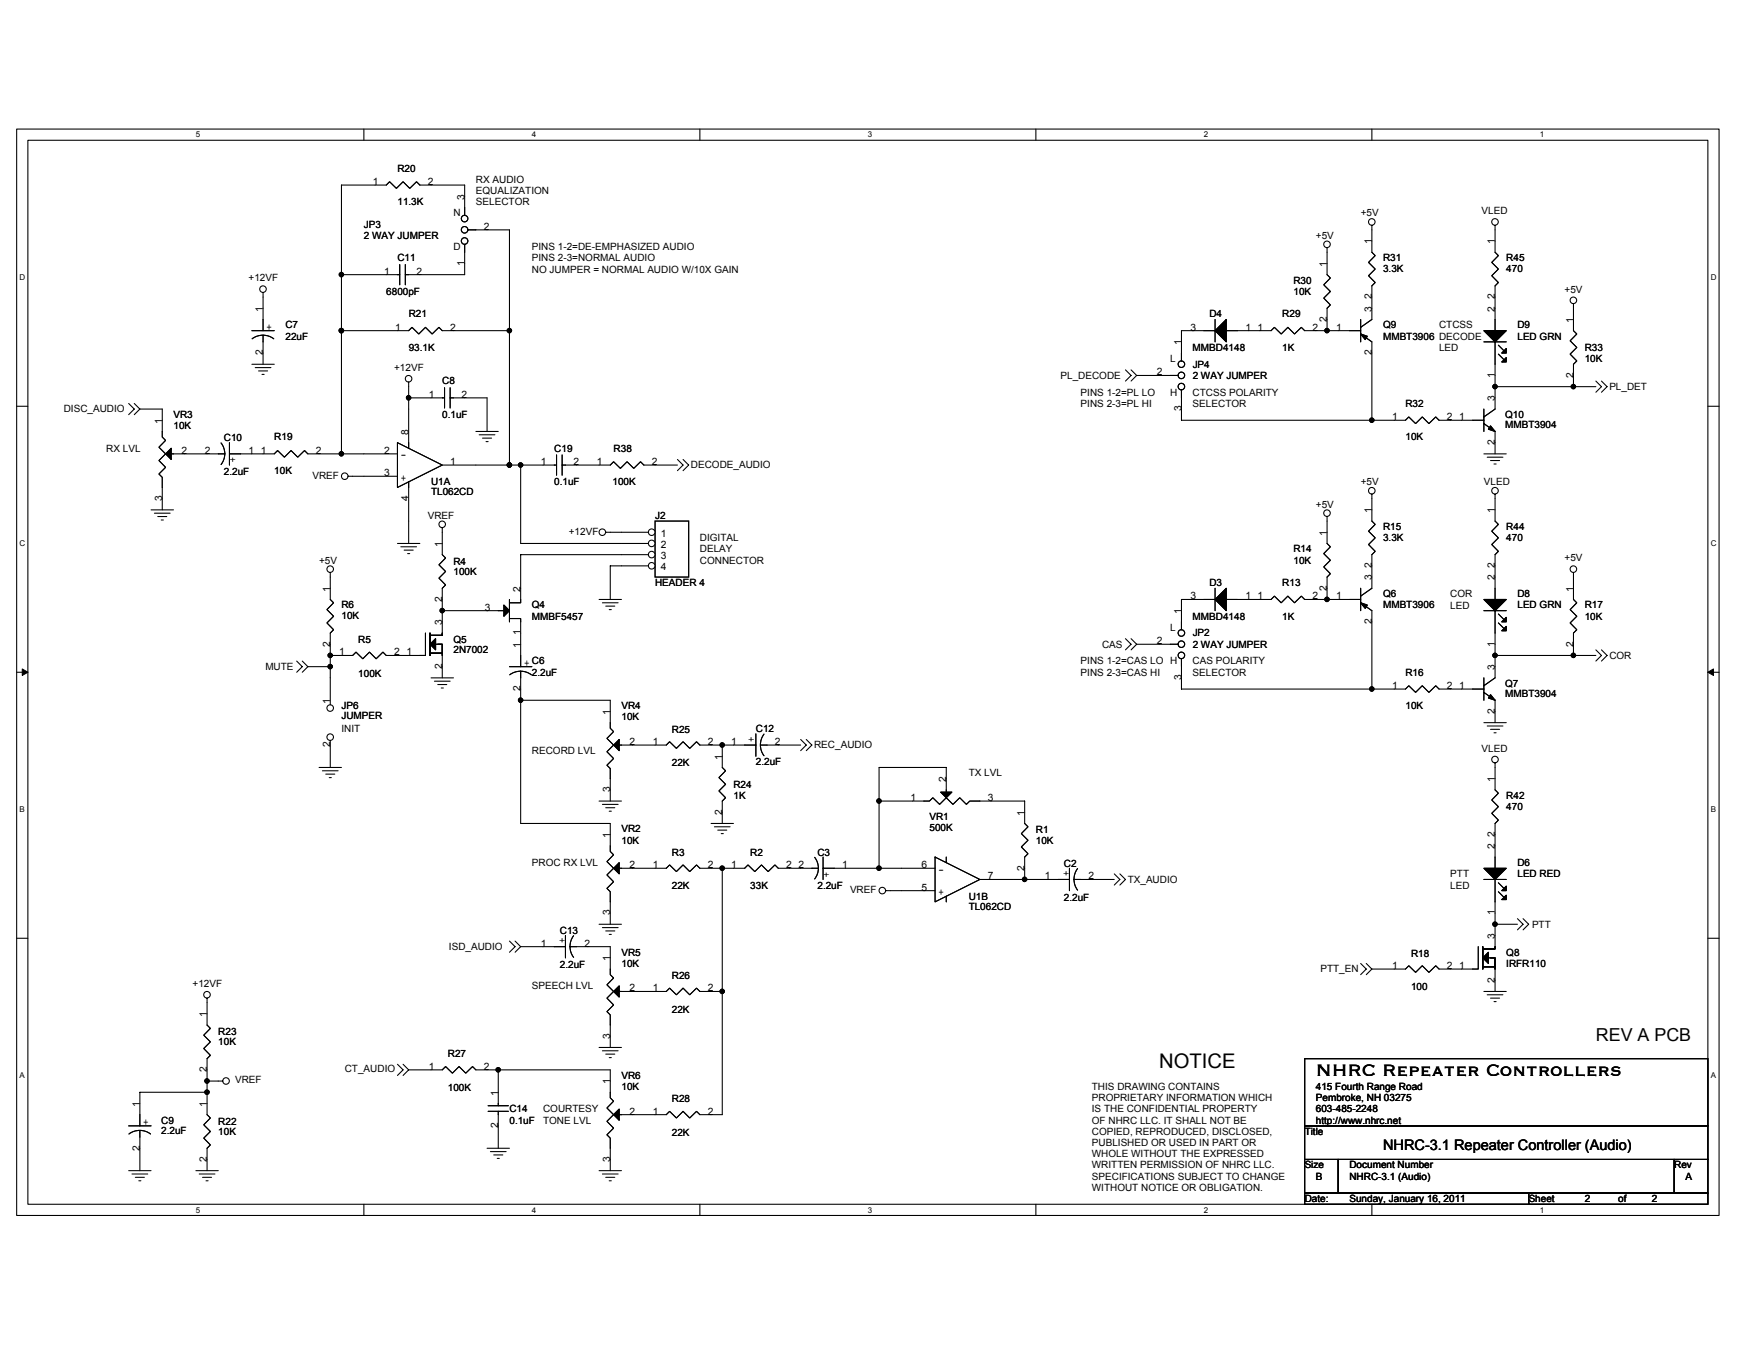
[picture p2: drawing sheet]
<svg xmlns="http://www.w3.org/2000/svg" width="279mm" height="216mm" viewBox="0 0 279 216" stroke-linecap="round" stroke-linejoin="round" font-family="sans-serif">
<path d="M2.6 20.5h270.3v172.5h-270.3zM4.4 22.3h266.7v168.9h-266.7z" fill="none" stroke="#000" stroke-width=".17"/>
<g fill="#fff">
<path d="M31.1 20.7h.7v1.4h-.7z"/>
<path d="M31.1 191.4h.7v1.4h-.7z"/>
</g>
<path d="M57.8 20.5v1.8M57.8 191.2v1.8" fill="none" stroke="#000" stroke-width=".17"/>
<g fill="#fff">
<path d="M84.4 20.7h.7v1.4h-.7z"/>
<path d="M84.4 191.4h.7v1.4h-.7z"/>
</g>
<path d="M111.1 20.5v1.8M111.1 191.2v1.8" fill="none" stroke="#000" stroke-width=".17"/>
<g fill="#fff">
<path d="M137.8 20.7h.7v1.4h-.7z"/>
<path d="M137.8 191.4h.7v1.4h-.7z"/>
</g>
<path d="M164.4 20.5v1.8M164.4 191.2v1.8" fill="none" stroke="#000" stroke-width=".17"/>
<g fill="#fff">
<path d="M191.1 20.7h.7v1.4h-.7z"/>
<path d="M191.1 191.4h.7v1.4h-.7z"/>
</g>
<path d="M217.8 20.5v1.8M217.8 191.2v1.8" fill="none" stroke="#000" stroke-width=".17"/>
<g fill="#fff">
<path d="M244.5 20.7h.7v1.4h-.7z"/>
<path d="M244.5 191.4h.7v1.4h-.7z"/>
<path d="M3.1 43.4h.9v1.4h-.9z"/>
<path d="M271.6 43.4h.9v1.4h-.9z"/>
<path d="M3.1 85.6h.9v1.4h-.9z"/>
<path d="M271.6 85.6h.9v1.4h-.9z"/>
</g>
<path d="M2.6 64.5h1.8M271.1 64.5h1.8" fill="none" stroke="#000" stroke-width=".17"/>
<g fill="#fff">
<path d="M3.1 127.8h.8v1.4h-.8z"/>
<path d="M271.6 127.8h.8v1.4h-.8z"/>
</g>
<path d="M2.6 106.7h1.8M271.1 106.7h1.8" fill="none" stroke="#000" stroke-width=".17"/>
<path d="M3.5 106.2l.9 .5-.9 .5zM271.1 106.7l.9-.5v1z" fill="#000" stroke="#000" stroke-width=".16"/>
<g fill="#fff">
<path d="M3.1 170.1h.8v1.4h-.8z"/>
<path d="M271.5 170.1h.9v1.4h-.9z"/>
</g>
<g fill="none" stroke="#000" stroke-width=".17">
<path d="M59.5 29.4h-5.3v42.7M68.4 29.4h5.4v1.8M77.3 36.5h3.6v37.3M210.7 39.3v2.5M217.8 35.8v2.5M237.3 35.8v2.5M40 57.8h3.5M40.5 58.4h2.5M41 58.9h1.5M41.6 59.4h.3M41.8 46.4v2.5M41.8 56v1.8"/>
<path d="M54.2 52.5h8.9M54.2 43.6h7.1M72 52.5h8.9M73.8 41.8v1.8h-7.1M178.7 58.7l.9 .9-.9 .9M179.6 58.7l.8 .9M180.4 59.6l-.8 .9M180.4 59.6h3.6M189.3 52.5h-1.7v1.8M198.2 52.5h1.8M208.9 52.5h3.5M210.7 50.7v1.8"/>
<path d="M217.8 47.2v1.7M217.8 56v10.7M237.3 59.6v1.8h12.5M237.3 47.2v1.7M249.8 48.2v4.3l.5 .5-1 1.1 1 1.1-1 1 1 1.1-.5 .5v3.6M20.4 64.1l.9 .8-.9 .9M21.3 64.1l.9 .8M22.2 64.9l-.9 .9M22.2 64.9h3.6v4.5l.5 .5-1.1 1.1 1.1 1.1-1.1 1 1.1 1.1-1.1 1 .6 .6v5.1M27.2 72.1h5.7M40 72.1h1.8M50.7 72.1h7.1"/>
<path d="M55.3 75.6h2.5M64.9 63.2h3.5M64.9 60.7v4.2M73.8 63.2h3.5v5.3M75.5 73.8h12.8M75.5 68.5h3.6M76.1 69h2.5M76.6 69.6h1.4M77.2 70.1h.3M82.7 73.8v12.5h16M88.3 72.2v3.2M89.2 73.8h5.9"/>
<path d="M89.2 72.2v3.2M104 73.8h3.5M107.5 72.9l.9 .9-.9 .9M108.4 72.9l.9 .9-.9 .9M187.6 64.9v1.8h33.7M217.8 78.4v2.5M230.2 66.7h5.4M235.6 67.2l1.7 1.3v3.6M235.6 72.1h3.5M235.6 64.9v3.6M236.1 72.6h2.5M236.6 73.1h1.5"/>
<path d="M237.2 73.7h.3M237.3 61.4v3.5l-1.7 1.3M237.3 78.4v2.5M249.8 61.4h3.5M253.3 60.5l.9 .9-.9 .9M254.2 60.5l.9 .9-.9 .9M24 80.9h3.5M24.5 81.5h2.5M25 82h1.5M25.6 82.5h.3M52.4 90.9v2.5M63.1 86.3h3.6"/>
<path d="M63.6 86.8h2.5M64.2 87.3h1.4M64.7 87.9h.3M64.9 82.7v3.6M70.2 96.9h7.1M70.2 83.8v2.5M70.2 95.2v3.5M95.1 95.2h3.6M95.6 95.7h2.5M96.2 84.5h2.5M96.2 96.2h1.4M96.7 96.8h.3"/>
<path d="M98.7 88.1h-16v5.3M98.7 89.8h-1.8v5.4M104 82.7h5.3v8.9h-5.3zM192.9 95.2h-5.3v1.7M192.9 93.4v3.5M194.7 95.2h5.3M208.9 95.2h7.1M210.7 82v2.5M210.7 93.4v1.8M216 95.7l1.8 1.2v12.5M216 93.4v3.5M217.8 89.8v3.6l-1.8 1.2"/>
<path d="M235.6 96.9h3.5M237.3 89.8v5.4M237.3 96.9v8.9M237.9 97.5l.9 .9M237.9 98.9l.9 .9M249.8 90.9v2.5M47.1 104.9l.9 .9-.9 .9M48 104.9l.9 .9M48.9 105.8l-.9 .9M48.9 105.8h3.5M52.4 104.1h1.8M52.4 102.3v5.3"/>
<path d="M63.1 104.1h1.8M68.4 107.6h3.6M69 108.1h2.5M69.5 108.7h1.4M70 109.2h.4M70.2 105.8v1.8M82.7 111.2h14.2v1.7M82.7 109.4v21.3h14.2v1.8M82.7 100.5v1.8M100.4 118.3h3.6M112.9 118.3h3.5M114.7 118.3v1.8"/>
<path d="M123.5 118.3h3.6M127.1 117.4l.9 .9-.9 .9M128 117.4l.9 .9-.9 .9M178.7 101.4l.9 .9-.9 .9M179.6 101.4l.8 .9M180.4 102.3l-.8 .9M180.4 102.3h3.6M187.6 107.6v1.8h33.7M230.2 109.4h1.8M235.6 114.7h3.5M236.1 115.3h2.5M236.6 115.8h1.5"/>
<path d="M237.2 116.3h.3M237.3 112.9v1.8M237.3 104.1h16M249.8 102.3v1.8M253.3 103.2l.9 .9-.9 .8M254.2 103.2l.9 .9-.9 .8M50.7 121.8h3.5M51.2 122.4h2.5M51.7 122.9h1.4M52.3 123.4h.3M95.1 127.2h3.6M95.6 127.7h2.5"/>
<path d="M96.2 128.2h1.4M96.7 128.8h.3M96.9 125.4v1.8M100.4 137.8h3.6M112.9 130.7h3.5M112.9 137.8h3.5M113.4 131.3h2.5M113.9 131.8h1.5M114.5 132.3h.3M114.7 137.8v39.2h-3.6l-.5-.6-1.1 1.1-1.1-1.1-1 1.1-1.1-1.1-.5 .6h-5.4M114.7 128.9v1.8M125.3 137.8h1.8"/>
<path d="M134.2 137.8h14.2M139.6 127.2h8l.5-.6 1.1 1.1 1-1.1 1.1 1.1 1.1-1.1 1 1.1 .5-.5h8.8v3.5l.5 .6-1.1 1 1.1 1.1-1.1 1.1 1.1 1-.5 .6v3.5M148.4 136.1l7.2 3.5-7.2 3.6zM150.2 125.8v-4h-10.6v16M150.2 136.1v.8M155.6 139.6h14.2M169.8 137.8v3.6M170.5 139.6h6.4M171.1 137.9a2.86 2.86 0 0 0 0 3.4M176.9 138.7l.9 .9-.9 .9M177.8 138.7l.9 .9-.9 .9M237.3 121.1v2.5"/>
<path d="M237.3 132.5v1.8M2.6 148.9h1.8M32.9 158.5v2.5M80.9 149.4l.9 .9-.9 .9M81.8 149.4l.9 .9M82.7 150.3l-.9 .9M82.7 150.3h3.5M93.3 150.3h3.6v1.8M95.1 146.7h3.6M95.6 147.3h2.5M96.2 147.8h1.4M96.7 148.3h.3"/>
<path d="M96.9 144.9v1.8M100.4 157.4h3.6M112.9 157.4h1.8M140.6 141.4h7.8M150.2 142.3v.9M216 153l.9 .8-.9 .9M216.9 153l.9 .8M217.8 153.8l-.9 .9M217.8 153.8h5.3l.5-.5 1.1 1.1 1.1-1.1 1 1.1 1.1-1.1 .6 .5h3.5M235.6 157.4h3.5M236.1 157.9h2.5M236.6 158.5h1.5"/>
<path d="M237.2 159h.3M237.3 144.9v3.6M237.3 155.6v1.8M237.3 146.7h3.6M240.9 145.8l.9 .9-.9 .9M241.8 145.8l.9 .9-.9 .9M271.1 148.9h1.8M32.9 169.8v7.2l.5 .5-1.1 1.1 1.1 1-1.1 1.1 1.1 1.1-.5 .5v3.5M32.9 171.6h2.5M32.9 173.4h-10.7v1.8M63.1 169l.9 .8-.9 .9M64 169l.9 .8"/>
<path d="M64.9 169.8l-.9 .9M64.9 169.8h3.5M77.3 169.8h19.6v1.8M79.1 169.8v3.6M79.1 178.7v3.6M95.1 166.3h3.6M95.6 166.8h2.5M96.2 167.3h1.4M96.7 167.9h.3M96.9 164.5v1.8M207.1 168.1h64v10.6h-64zM207.1 178.7h64v5.4h-64z"/>
<path d="M20.4 185.8h3.6M21 186.4h2.5M21.5 186.9h1.4M22 187.5h.4M22.2 182.3v3.5M31.1 185.8h3.5M31.6 186.4h2.5M32.2 186.9h1.4M32.7 187.5h.3M77.3 182.3h3.6M77.9 182.8h2.4M78.4 183.3h1.4"/>
<path d="M78.9 183.9h.4M95.1 185.8h3.6M95.6 186.4h2.5M96.2 186.9h1.4M96.7 187.5h.3M96.9 184.1v1.7M207.1 184.1h5.3v5.3h-5.3zM207.1 189.4h35.6v1.8h-35.6zM212.4 184.1h53.4v5.3h-53.4zM242.7 189.4h28.4v1.8h-28.4zM265.8 184.1h5.3v5.3h-5.3z"/>
<circle cx="210.7" cy="38.8" r=".52"/>
<circle cx="217.8" cy="35.2" r=".52"/>
<circle cx="237.3" cy="35.2" r=".52"/>
<circle cx="41.7" cy="45.9" r=".52"/>
<circle cx="249.8" cy="47.7" r=".52"/>
<circle cx="54.7" cy="75.6" r=".52"/>
<circle cx="64.9" cy="60.1" r=".52"/>
<circle cx="217.8" cy="77.9" r=".52"/>
<circle cx="237.3" cy="77.9" r=".52"/>
<circle cx="52.4" cy="90.3" r=".52"/>
<circle cx="70.2" cy="83.2" r=".52"/>
<circle cx="95.6" cy="84.5" r=".52"/>
<circle cx="210.7" cy="81.5" r=".52"/>
<circle cx="249.8" cy="90.3" r=".52"/>
<circle cx="237.3" cy="120.6" r=".52"/>
<circle cx="32.9" cy="157.9" r=".52"/>
<circle cx="140.1" cy="141.4" r=".52"/>
<circle cx="35.9" cy="171.6" r=".52"/>
</g>
<g fill="#000" stroke="#000" stroke-width=".17">
<path d="M27.2 71.2v1.7l-.9-.8z" fill-rule="evenodd"/>
<path d="M27.2 71.2v1.7l-.9-.8z" fill-rule="evenodd"/>
<path d="M236.6 67.6l.7 .9-1-.4z" fill-rule="evenodd"/>
<path d="M236.6 67.6l.7 .9-1-.4z" fill-rule="evenodd"/>
<path d="M194.7 93.4v3.5l-1.8-1.7z" fill-rule="evenodd"/>
<path d="M194.7 93.4v3.5l-1.8-1.7z" fill-rule="evenodd"/>
<path d="M216 95.7l1.1 .4-.4 .5z" fill-rule="evenodd"/>
<path d="M216 95.7l1.1 .4-.4 .5z" fill-rule="evenodd"/>
<path d="M235.6 95.2h3.5l-1.8 1.7z" fill-rule="evenodd"/>
<path d="M239.1 98v.7h-.7z" fill-rule="evenodd"/>
<path d="M235.6 95.2h3.5l-1.8 1.7z" fill-rule="evenodd"/>
<path d="M239.1 98v.7h-.7z" fill-rule="evenodd"/>
<path d="M238.4 100.1l.7-.7v.7z" fill-rule="evenodd"/>
<path d="M238.4 100.1l.7-.7v.7z" fill-rule="evenodd"/>
<path d="M149.3 125.8h1.8l-.9 .8z" fill-rule="evenodd"/>
<path d="M149.3 125.8h1.8l-.9 .8z" fill-rule="evenodd"/>
<circle cx="54.2" cy="52.5" r=".35"/>
<circle cx="54.2" cy="43.6" r=".35"/>
<circle cx="80.9" cy="52.5" r=".35"/>
<circle cx="210.7" cy="52.5" r=".35"/>
<circle cx="54.2" cy="72" r=".35"/>
<circle cx="64.9" cy="63.1" r=".35"/>
<circle cx="80.9" cy="73.8" r=".35"/>
<circle cx="82.6" cy="73.8" r=".35"/>
<circle cx="217.8" cy="66.7" r=".35"/>
<circle cx="237.3" cy="61.4" r=".35"/>
<circle cx="249.8" cy="61.4" r=".35"/>
<circle cx="70.2" cy="96.9" r=".35"/>
<circle cx="210.7" cy="95.2" r=".35"/>
<circle cx="52.4" cy="104" r=".35"/>
<circle cx="52.4" cy="105.8" r=".35"/>
<circle cx="82.6" cy="111.2" r=".35"/>
<circle cx="114.6" cy="118.3" r=".35"/>
<circle cx="217.8" cy="109.4" r=".35"/>
<circle cx="237.3" cy="104" r=".35"/>
<circle cx="249.8" cy="104" r=".35"/>
<circle cx="114.6" cy="137.8" r=".35"/>
<circle cx="139.5" cy="127.2" r=".35"/>
<circle cx="139.5" cy="137.8" r=".35"/>
<circle cx="162.7" cy="139.6" r=".35"/>
<circle cx="114.6" cy="157.4" r=".35"/>
<circle cx="237.3" cy="146.7" r=".35"/>
<circle cx="32.9" cy="171.6" r=".35"/>
<circle cx="32.9" cy="173.4" r=".35"/>
<circle cx="79.1" cy="169.8" r=".35"/>
</g>
<circle cx="103.4" cy="84.5" r=".52" fill="#fff" stroke="#000" stroke-width=".17"/>
<path d="M98.7 84.5h4.2" fill="none" stroke="#000" stroke-width=".17"/>
<circle cx="103.4" cy="86.3" r=".52" fill="#fff" stroke="#000" stroke-width=".17"/>
<path d="M98.7 86.3h4.2" fill="none" stroke="#000" stroke-width=".17"/>
<circle cx="103.4" cy="88" r=".52" fill="#fff" stroke="#000" stroke-width=".17"/>
<path d="M98.7 88.1h4.2" fill="none" stroke="#000" stroke-width=".17"/>
<circle cx="103.4" cy="89.8" r=".52" fill="#fff" stroke="#000" stroke-width=".17"/>
<g fill="none" stroke="#000" stroke-width=".17">
<path d="M59.5 29.4h1.8l.5-.5 1.1 1 1.1-1 1 1 1.1-1 .6 .5h1.7M73.8 31.2v3M73.8 38.8v3M74.3 36.5h3M217.8 38.3v1.7l.5 .6-1 1.1 1 1-1 1.1 1 1.1-.5 .5v1.8M237.3 38.3v1.7l.6 .6-1.1 1.1 1.1 1-1.1 1.1 1.1 1.1-.6 .5v1.8M40 52.5h3.5M40 53.8a2.86 2.86 0 0 1 3.5 0M41.8 48.9v3.6M41.8 53.2v2.8M63.1 52.5h1.8l.5-.5 1.1 1 1-1 1.1 1 1.1-1 .5 .5h1.8M184 59.6h3"/>
<path d="M187.6 54.3v3M189.3 52.5h3.6M192.9 50.7v3.6M194.7 52.5h3.5M200 52.5h1.8l.5-.5 1.1 1 1-1 1.1 1 1.1-1 .5 .5h1.8M210.7 41.8v1.8l.5 .5-1.1 1.1 1.1 1.1-1.1 1 1.1 1.1-.5 .5v1.8M212.4 52.5h3.6M216 53l1.8 1.3v1.7M216 50.7v3.6M217.8 48.9v1.8l-1.8 1.3M32.9 72.1h2.8M35.1 70.3a2.78 2.78 0 0 1 0 3.4"/>
<path d="M36.4 72.1h3.6M36.4 70.3v3.5M41.8 72.1h1.7l.6-.6 1 1.1 1.1-1.1 1.1 1.1 1-1.1 .6 .6h1.8M68.4 63.2h2.2M70.6 61.6v3.2M71.5 63.2h2.3M71.5 61.6v3.2M95.1 73.8h1.8l.5-.5 1.1 1.1 1-1.1 1.1 1.1 1.1-1.1 .5 .5h1.8M187.6 61.9v3M221.3 66.7h1.8l.5-.5 1.1 1 1.1-1 1 1 1.1-1 .6 .5h1.7M70.2 98.7v1.8M77.3 96.9h2.7"/>
<path d="M80.9 98.2h1.8v2.3M80.9 95.2v3.5M82.7 93.4v2.3h-1.8M98.7 89.8h4.2M200 95.2h1.8l.5-.6 1.1 1.1 1-1.1 1.1 1.1 1.1-1.1 .5 .6h1.8M210.7 84.5v1.8l.5 .5-1.1 1.1 1.1 1-1.1 1.1 1.1 1.1-.5 .5v1.8M217.8 80.9v1.8l.5 .5-1 1.1 1 1.1-1 1 1 1.1-.5 .6v1.7M237.3 80.9v1.8l.6 .5-1.1 1.1 1.1 1.1-1.1 1 1.1 1.1-.6 .6v1.7M249.8 93.4v1.8l.5 .5-1 1.1 1 1-1 1.1 1 1.1-.5 .5v1.8M67.5 100.5v3.6h-2.6M68.3 100.5v3.6M68.3 103.7h1.9"/>
<path d="M69.2 102.3h1v1.8M69.5 102.3h.7v1.8M70.2 100.5v.4h-1.8M70.2 100.5v.4h-1.9M70.2 104.1v1.7M80.9 105.8h3.5M80.9 107.1a2.86 2.86 0 0 1 3.4 0M82.7 102.3v3.5M82.7 106.6v2.8M96.9 112.9v2.7l.5 .5-1 1.1 1 1.1-1 1 1 1.1-1 1.1 .5 .5v3.4M98.3 118.3h2.1M104 118.3h1.8l.5-.5 1.1 1 1-1 1.1 1 1.1-1 .5 .5h1.8"/>
<path d="M116.4 118.3h3.6M120 116.5v3.6M120.7 118.3h2.8M121.3 116.5a2.86 2.86 0 0 0 0 3.5M221.3 109.4h1.8l.5-.5 1.1 1 1.1-1 1 1 1.1-1 .6 .5h1.7M232 109.4h3.6M235.6 109.9l1.7 1.3v1.7M235.6 107.6v3.6M237.3 105.8v1.8l-1.7 1.3M96.9 132.5v2.7l.5 .5-1 1.1 1 1-1 1.1 1 1.1-1 1 .5 .6v3.3M98.3 137.8h2.1M104 137.8h1.8l.5-.5 1.1 1.1 1-1.1 1.1 1.1 1.1-1.1 .5 .5h1.8"/>
<path d="M114.7 120.1v1.7l.5 .6-1.1 1 1.1 1.1-1.1 1.1 1.1 1-.5 .6v1.7M86.2 150.3h3.6M89.8 148.5v3.6M90.5 150.3h2.8M91.1 148.5a2.86 2.86 0 0 0 0 3.5M96.9 152.1v2.6l.5 .6-1 1 1 1.1-1 1.1 1 1-1 1.1 .5 .5v3.4M98.3 157.4h2.1M104 157.4h1.8l.5-.5 1.1 1 1-1 1.1 1 1.1-1 .5 .5h1.8M234.7 150.3v3.5h-2.7M235.4 150.3v3.5M235.4 153.5h1.9M236.3 152.1h1v1.7"/>
<path d="M236.6 152.1h.7v1.7M237.3 150.3v.3h-1.7M237.3 150.3v.3h-1.9M237.3 148.5v1.8M237.3 153.8v1.8M20.4 178.7h3.6M22.2 175.2v3.5M22.2 179.5v2.8M68.4 169.8h1.8l.5-.5 1.1 1.1 1.1-1.1 1 1.1 1.1-1.1 .5 .5h1.8M77.5 176.4h3.2M77.5 175.5h3.2M79.1 173.4v2.1"/>
<path d="M79.1 176.4v2.3M96.9 171.6v2.7l.5 .5-1 1.1 1 1.1-1 1 1 1.1-1 1 .5 .6v3.4M98.3 177h2.1M20.5 180a2.86 2.86 0 0 1 3.4 0"/>
<circle cx="73.8" cy="38.3" r=".52"/>
<circle cx="73.8" cy="36.5" r=".52"/>
<circle cx="73.8" cy="34.7" r=".52"/>
<circle cx="187.5" cy="57.8" r=".52"/>
<circle cx="187.5" cy="59.6" r=".52"/>
<circle cx="187.5" cy="61.4" r=".52"/>
</g>
<g fill="#000" stroke="#000" stroke-width=".17">
<path d="M194.7 50.7v3.6l-1.8-1.8z" fill-rule="evenodd"/>
<path d="M194.7 50.7v3.6l-1.8-1.8z" fill-rule="evenodd"/>
<path d="M216 53l1.1 .4-.4 .5z" fill-rule="evenodd"/>
<path d="M216 53l1.1 .4-.4 .5z" fill-rule="evenodd"/>
<path d="M80 96.1l.9 .8-.9 .9z" fill-rule="evenodd"/>
<path d="M80 96.1l.9 .8-.9 .9z" fill-rule="evenodd"/>
<path d="M69.2 101.4v1.8l-.9-.9z" fill-rule="evenodd"/>
<path d="M69.2 101.4v1.8l-.9-.9z" fill-rule="evenodd"/>
<path d="M97.4 118.3l.9-.9v1.8z" fill-rule="evenodd"/>
<path d="M97.4 118.3l.9-.9v1.8z" fill-rule="evenodd"/>
<path d="M236.6 110.3l.7 .9-1-.4z" fill-rule="evenodd"/>
<path d="M236.6 110.3l.7 .9-1-.4z" fill-rule="evenodd"/>
<path d="M97.4 137.8l.9-.9v1.8z" fill-rule="evenodd"/>
<path d="M97.4 137.8l.9-.9v1.8z" fill-rule="evenodd"/>
<path d="M97.4 157.4l.9-.9v1.8z" fill-rule="evenodd"/>
<path d="M97.4 157.4l.9-.9v1.8z" fill-rule="evenodd"/>
<path d="M235.4 152.1l.9-.9v1.8z" fill-rule="evenodd"/>
<path d="M235.4 152.1l.9-.9v1.8z" fill-rule="evenodd"/>
<path d="M98.3 176.1v1.7l-.9-.8z" fill-rule="evenodd"/>
<path d="M98.3 176.1v1.7l-.9-.8z" fill-rule="evenodd"/>
</g>
<circle cx="52.4" cy="112.4" r=".52" fill="#fff" stroke="#000" stroke-width=".17"/>
<path d="M52.4 107.6v4.3" fill="none" stroke="#000" stroke-width=".17"/>
<circle cx="52.4" cy="117" r=".52" fill="#fff" stroke="#000" stroke-width=".17"/>
<g fill="none" stroke="#000" stroke-width=".17">
<path d="M61.3 43.6h2.2M63.5 42v3.2M64.3 43.6h2.4M64.3 42v3.2M235.6 54.3h3.5M237.3 48.9v3.6M237.3 54.3v5.3M237.9 54.8l.9 .9M237.9 56.2l.9 .9M57.8 75.6h5.3M57.8 72.1h5.3M63.1 70.3l7.1 3.5-7.1 3.6z"/>
<path d="M64.9 64.9v6.3M64.9 76.5v6.2M70.2 73.8h5.3M52.4 93.4v1.8l.6 .5-1.1 1.1 1.1 1-1.1 1.1 1.1 1.1-.6 .5v1.8M70.2 86.3v1.8l.5 .5-1 1.1 1 1-1 1.1 1 1.1-.5 .5v1.8M187.6 96.9v3.1M52.4 117.6v4.2M54.2 104.1h1.8l.5-.6 1.1 1.1 1.1-1.1 1 1.1 1.1-1.1 .5 .6h1.8M184 102.3h3M187.6 104.6v3M116.4 137.8h1.8l.5-.5 1.1 1.1 1.1-1.1 1 1.1 1.1-1.1 .5 .5h1.8M127.1 137.8h2.8"/>
<path d="M129.3 136.1a2.78 2.78 0 0 1 0 3.4M130.7 137.8h3.5M130.7 136.1v3.5M235.6 139.6h3.5M237.3 123.6v1.8l.6 .5-1.1 1.1 1.1 1.1-1.1 1 1.1 1.1-.6 .5v1.8M237.3 134.3v3.5M237.3 139.6v5.3M237.9 140.1l.9 .9M237.9 141.6l.9 .9M32.9 161v1.7l.5 .6-1.1 1 1.1 1.1-1.1 1.1 1.1 1-.5 .6v1.7"/>
<circle cx="187.5" cy="100.5" r=".52"/>
<circle cx="187.5" cy="104" r=".52"/>
<circle cx="187.5" cy="102.3" r=".52"/>
</g>
<g fill="#000" stroke="#000" stroke-width=".17">
<path d="M235.6 52.5h3.5l-1.8 1.8z" fill-rule="evenodd"/>
<path d="M239.1 55.3v.7h-.7z" fill-rule="evenodd"/>
<path d="M238.4 57.5l.7-.7v.7z" fill-rule="evenodd"/>
<path d="M235.6 52.5h3.5l-1.8 1.8z" fill-rule="evenodd"/>
<path d="M239.1 55.3v.7h-.7z" fill-rule="evenodd"/>
<path d="M238.4 57.5l.7-.7v.7z" fill-rule="evenodd"/>
<path d="M235.6 137.8h3.5l-1.8 1.8z" fill-rule="evenodd"/>
<path d="M235.6 137.8h3.5l-1.8 1.8z" fill-rule="evenodd"/>
<path d="M239.1 140.7v.7h-.7z" fill-rule="evenodd"/>
<path d="M238.4 142.8l.7-.7v.7z" fill-rule="evenodd"/>
<path d="M239.1 140.7v.7h-.7z" fill-rule="evenodd"/>
<path d="M238.4 142.8l.7-.7v.7z" fill-rule="evenodd"/>
<circle cx="54.2" cy="52.5" r=".35"/>
<circle cx="54.2" cy="43.6" r=".35"/>
<circle cx="80.9" cy="52.5" r=".35"/>
<circle cx="210.7" cy="52.5" r=".35"/>
<circle cx="54.2" cy="72" r=".35"/>
<circle cx="64.9" cy="63.1" r=".35"/>
<circle cx="80.9" cy="73.8" r=".35"/>
<circle cx="82.6" cy="73.8" r=".35"/>
<circle cx="217.8" cy="66.7" r=".35"/>
<circle cx="237.3" cy="61.4" r=".35"/>
<circle cx="249.8" cy="61.4" r=".35"/>
<circle cx="70.2" cy="96.9" r=".35"/>
<circle cx="210.7" cy="95.2" r=".35"/>
<circle cx="52.4" cy="104" r=".35"/>
<circle cx="52.4" cy="105.8" r=".35"/>
<circle cx="82.6" cy="111.2" r=".35"/>
<circle cx="114.6" cy="118.3" r=".35"/>
<circle cx="217.8" cy="109.4" r=".35"/>
<circle cx="237.3" cy="104" r=".35"/>
<circle cx="249.8" cy="104" r=".35"/>
<circle cx="114.6" cy="137.8" r=".35"/>
<circle cx="139.5" cy="127.2" r=".35"/>
<circle cx="139.5" cy="137.8" r=".35"/>
<circle cx="162.7" cy="139.6" r=".35"/>
<circle cx="114.6" cy="157.4" r=".35"/>
<circle cx="237.3" cy="146.7" r=".35"/>
<circle cx="32.9" cy="171.6" r=".35"/>
<circle cx="32.9" cy="173.4" r=".35"/>
<circle cx="79.1" cy="169.8" r=".35"/>
</g>
<text font-size="3.4" x="208.9" y="170.8">NHRC Repeater Controllers</text>
<text font-size="3.2" x="184" y="169.5">NOTICE</text>
<text font-size="2.8" x="253.3" y="165.3">REV A PCB</text>
<text font-size="2.3" x="219.6" y="182.6">NHRC-3.1 Repeater Controller (Audio)</text>
<g font-size="1.6">
<text x="59.2" y="29.4">1</text>
<text x="63.1" y="27.2">R20</text>
<text x="67.9" y="29.4">2</text>
<text x="75.5" y="29">RX AUDIO</text>
<text x="63.1" y="32.6">11.3K</text>
<text x="72" y="34.4">N</text>
<text x="73.7" y="31.7" transform="rotate(-90 73.7 31.7)">3</text>
<text x="75.5" y="30.8">EQUALIZATION</text>
<text x="75.5" y="32.6">SELECTOR</text>
<text x="216" y="34.4">+5V</text>
<text x="235.2" y="34">VLED</text>
<text x="57.8" y="36.1">JP3</text>
<text x="57.8" y="37.9">2 WAY JUMPER</text>
<text x="63.1" y="41.5">C11</text>
<text x="72" y="39.7">D</text>
<text x="76.8" y="36.5">2</text>
<text x="84.4" y="39.7">PINS 1-2=DE-EMPHASIZED AUDIO</text>
<text x="84.4" y="41.5">PINS 2-3=NORMAL AUDIO</text>
<text x="208.9" y="37.9">+5V</text>
<text x="217.8" y="38.8" transform="rotate(-90 217.8 38.8)">1</text>
<text x="219.6" y="41.5">R31</text>
<text x="237.3" y="38.8" transform="rotate(-90 237.3 38.8)">1</text>
<text x="239.1" y="41.5">R45</text>
<text x="39.5" y="44.7">+12VF</text>
<text x="61" y="43.6">1</text>
<text x="61.3" y="46.8">6800pF</text>
<text x="66.1" y="43.6">2</text>
<text x="73.7" y="42.2" transform="rotate(-90 73.7 42.2)">1</text>
<text x="84.4" y="43.3">NO JUMPER = NORMAL AUDIO W/10X GAIN</text>
<text x="205.3" y="45">R30</text>
<text x="205.3" y="46.8">10K</text>
<text x="210.7" y="42.4" transform="rotate(-90 210.7 42.4)">1</text>
<text x="217.8" y="47.5" transform="rotate(-90 217.8 47.5)">2</text>
<text x="219.6" y="43.2">3.3K</text>
<text x="237.3" y="47.5" transform="rotate(-90 237.3 47.5)">2</text>
<text x="239.1" y="43.2">470</text>
<text x="248.4" y="46.4">+5V</text>
<text x="41.7" y="49.5" transform="rotate(-90 41.7 49.5)">1</text>
<text x="42.3" y="52.3">+</text>
<text x="45.3" y="52.1">C7</text>
<text x="45.3" y="53.9">22uF</text>
<text x="62.7" y="52.5">1</text>
<text x="64.9" y="50.4">R21</text>
<text x="71.5" y="52.5">2</text>
<text x="189" y="52.5">3</text>
<text x="192" y="50.4">D4</text>
<text x="197.7" y="52.5">1</text>
<text x="199.6" y="52.5">1</text>
<text x="203.6" y="50.4">R29</text>
<text x="208.4" y="52.5">2</text>
<text x="210.7" y="51.1" transform="rotate(-90 210.7 51.1)">2</text>
<text x="212.1" y="52.5">1</text>
<text x="217.8" y="49.5" transform="rotate(-90 217.8 49.5)">3</text>
<text x="219.6" y="52.1">Q9</text>
<text x="219.6" y="53.9">MMBT3906 DECODE</text>
<text x="228.5" y="52.1">CTCSS</text>
<text x="237.3" y="49.5" transform="rotate(-90 237.3 49.5)">2</text>
<text x="240.9" y="52.1">D9</text>
<text x="240.9" y="53.9">LED GRN</text>
<text x="249.8" y="51.2" transform="rotate(-90 249.8 51.2)">1</text>
<text x="41.7" y="56.4" transform="rotate(-90 41.7 56.4)">2</text>
<text x="62.6" y="58.9">+12VF</text>
<text x="64.9" y="55.7">93.1K</text>
<text x="183.6" y="59.6">2</text>
<text x="185.8" y="57.5">L</text>
<text x="187.5" y="54.8" transform="rotate(-90 187.5 54.8)">1</text>
<text x="189.3" y="55.7">MMBD4148</text>
<text x="189.3" y="58.4">JP4</text>
<text x="203.6" y="55.7">1K</text>
<text x="217.8" y="56.4" transform="rotate(-90 217.8 56.4)">2</text>
<text x="228.5" y="55.7">LED</text>
<text x="237.3" y="60" transform="rotate(-90 237.3 60)">1</text>
<text x="249.8" y="60" transform="rotate(-90 249.8 60)">2</text>
<text x="251.6" y="55.7">R33</text>
<text x="251.6" y="57.5">10K</text>
<text x="10.1" y="65.5">DISC_AUDIO</text>
<text x="68.1" y="63.1">1</text>
<text x="70.2" y="61">C8</text>
<text x="73.2" y="63.1">2</text>
<text x="168.4" y="60.1">PL_DECODE</text>
<text x="171.6" y="62.8">PINS 1-2=PL LO</text>
<text x="171.6" y="64.6">PINS 2-3=PL HI</text>
<text x="185.8" y="62.8">H</text>
<text x="187.5" y="65.3" transform="rotate(-90 187.5 65.3)">3</text>
<text x="189.3" y="62.8">CTCSS POLARITY</text>
<text x="189.3" y="64.6">SELECTOR</text>
<text x="189.3" y="60.1">2 WAY JUMPER</text>
<text x="223.1" y="64.6">R32</text>
<text x="237.3" y="63.7" transform="rotate(-90 237.3 63.7)">3</text>
<text x="255.5" y="61.9">PL_DET</text>
<text x="16.9" y="71.7">RX LVL</text>
<text x="25.7" y="67.2" transform="rotate(-90 25.7 67.2)">1</text>
<text x="27.5" y="66.4">VR3</text>
<text x="27.5" y="68.1">10K</text>
<text x="35.5" y="70.1">C10</text>
<text x="43.5" y="69.9">R19</text>
<text x="64.9" y="69" transform="rotate(-90 64.9 69)">8</text>
<text x="70.2" y="66.4">0.1uF</text>
<text x="88" y="71.7">C19</text>
<text x="97.4" y="71.7">R38</text>
<text x="221" y="66.7">1</text>
<text x="223.1" y="69.9">10K</text>
<text x="229.7" y="66.7">2</text>
<text x="231.6" y="66.7">1</text>
<text x="237.3" y="70.7" transform="rotate(-90 237.3 70.7)">2</text>
<text x="239" y="66.4">Q10</text>
<text x="239" y="68">MMBT3904</text>
<text x="28.8" y="72">2</text>
<text x="32.5" y="72">2</text>
<text x="35.5" y="75.4">2.2uF</text>
<text x="36.5" y="72.6" transform="rotate(90 36.5 72.6)">+</text>
<text x="39.5" y="72">1</text>
<text x="41.4" y="72">1</text>
<text x="43.5" y="75.2">10K</text>
<text x="49.6" y="76">VREF</text>
<text x="50.1" y="72">2</text>
<text x="61" y="75.6">3</text>
<text x="61" y="72">2</text>
<text x="63.6" y="72.8">-</text>
<text x="63.6" y="76.3">+</text>
<text x="68.4" y="77">U1A</text>
<text x="71.5" y="73.8">1</text>
<text x="85.9" y="73.8">1</text>
<text x="88" y="77">0.1uF</text>
<text x="91" y="73.8">2</text>
<text x="94.7" y="73.8">1</text>
<text x="97.2" y="77">100K</text>
<text x="103.5" y="73.8">2</text>
<text x="109.7" y="74.4">DECODE_AUDIO</text>
<text x="216" y="77">+5V</text>
<text x="235.6" y="77">VLED</text>
<text x="25.7" y="79.5" transform="rotate(-90 25.7 79.5)">3</text>
<text x="64.9" y="79.5" transform="rotate(-90 64.9 79.5)">4</text>
<text x="67.9" y="82.4">VREF</text>
<text x="68.4" y="78.6">TL062CD</text>
<text x="104" y="82.4">J2</text>
<text x="208.9" y="80.6">+5V</text>
<text x="217.8" y="81.5" transform="rotate(-90 217.8 81.5)">1</text>
<text x="237.3" y="81.5" transform="rotate(-90 237.3 81.5)">1</text>
<text x="50.7" y="89.5">+5V</text>
<text x="70.2" y="86.8" transform="rotate(-90 70.2 86.8)">1</text>
<text x="72" y="89.6">R4</text>
<text x="90.3" y="84.9">+12VF</text>
<text x="104.9" y="85.2">1</text>
<text x="104.9" y="87">2</text>
<text x="104.9" y="88.8">3</text>
<text x="111.1" y="85.9">DIGITAL</text>
<text x="111.1" y="87.7">DELAY</text>
<text x="111.1" y="89.5">CONNECTOR</text>
<text x="205.3" y="87.7">R14</text>
<text x="205.3" y="89.5">10K</text>
<text x="210.7" y="85" transform="rotate(-90 210.7 85)">1</text>
<text x="219.6" y="84.1">R15</text>
<text x="219.6" y="85.9">3.3K</text>
<text x="239.1" y="84.1">R44</text>
<text x="239.1" y="85.9">470</text>
<text x="248.4" y="89.1">+5V</text>
<text x="52.4" y="93.9" transform="rotate(-90 52.4 93.9)">1</text>
<text x="70.2" y="95.5" transform="rotate(-90 70.2 95.5)">2</text>
<text x="72" y="91.2">100K</text>
<text x="82.6" y="93.9" transform="rotate(-90 82.6 93.9)">2</text>
<text x="104" y="93">HEADER 4</text>
<text x="104.9" y="90.6">4</text>
<text x="189" y="95.1">3</text>
<text x="192" y="93">D3</text>
<text x="197.7" y="95.1">1</text>
<text x="199.6" y="95.1">1</text>
<text x="203.6" y="93">R13</text>
<text x="208.4" y="95.1">2</text>
<text x="210.7" y="93.8" transform="rotate(-90 210.7 93.8)">2</text>
<text x="212.1" y="95.1">1</text>
<text x="217.8" y="92.1" transform="rotate(-90 217.8 92.1)">3</text>
<text x="217.8" y="90.2" transform="rotate(-90 217.8 90.2)">2</text>
<text x="219.6" y="94.8">Q6</text>
<text x="230.2" y="94.8">COR</text>
<text x="237.3" y="92.1" transform="rotate(-90 237.3 92.1)">2</text>
<text x="237.3" y="90.2" transform="rotate(-90 237.3 90.2)">2</text>
<text x="240.9" y="94.8">D8</text>
<text x="249.8" y="93.9" transform="rotate(-90 249.8 93.9)">1</text>
<text x="54.2" y="96.6">R6</text>
<text x="54.2" y="98.2">10K</text>
<text x="70.2" y="99.3" transform="rotate(-90 70.2 99.3)">3</text>
<text x="77" y="96.9">3</text>
<text x="82.6" y="100.9" transform="rotate(-90 82.6 100.9)">1</text>
<text x="84.4" y="96.6">Q4</text>
<text x="84.4" y="98.4">MMBF5457</text>
<text x="185.8" y="100.1">L</text>
<text x="187.5" y="97.5" transform="rotate(-90 187.5 97.5)">1</text>
<text x="189.3" y="98.4">MMBD4148</text>
<text x="189.3" y="101">JP2</text>
<text x="203.6" y="98.4">1K</text>
<text x="217.8" y="99.1" transform="rotate(-90 217.8 99.1)">2</text>
<text x="219.6" y="96.6">MMBT3906</text>
<text x="230.2" y="96.6">LED</text>
<text x="240.9" y="96.6">LED GRN</text>
<text x="251.6" y="96.6">R17</text>
<text x="251.6" y="98.4">10K</text>
<text x="42.1" y="106.4">MUTE</text>
<text x="52.4" y="102.7" transform="rotate(-90 52.4 102.7)">2</text>
<text x="53.8" y="104">1</text>
<text x="56.9" y="102.1">R5</text>
<text x="56.9" y="107.4">100K</text>
<text x="62.6" y="104">2</text>
<text x="64.5" y="104">1</text>
<text x="70.2" y="106.2" transform="rotate(-90 70.2 106.2)">2</text>
<text x="72" y="102.1">Q5</text>
<text x="72" y="103.7">2N7002</text>
<text x="82.6" y="102.8" transform="rotate(-90 82.6 102.8)">1</text>
<text x="83.2" y="105.7">+ C6</text>
<text x="84.4" y="107.3">2.2uF</text>
<text x="171.6" y="105.5">PINS 1-2=CAS LO H</text>
<text x="171.6" y="107.3">PINS 2-3=CAS HI</text>
<text x="174.9" y="102.8">CAS</text>
<text x="183.6" y="102.3">2</text>
<text x="187.5" y="108" transform="rotate(-90 187.5 108)">3</text>
<text x="189.3" y="105.5">CAS POLARITY</text>
<text x="189.3" y="107.3">SELECTOR</text>
<text x="189.3" y="102.8">2 WAY JUMPER</text>
<text x="223.1" y="107.3">R16</text>
<text x="237.3" y="106.4" transform="rotate(-90 237.3 106.4)">3</text>
<text x="237.3" y="102.7" transform="rotate(-90 237.3 102.7)">1</text>
<text x="249.8" y="102.7" transform="rotate(-90 249.8 102.7)">2</text>
<text x="255.5" y="104.6">COR</text>
<text x="52.4" y="111.7" transform="rotate(-90 52.4 111.7)">1</text>
<text x="54.2" y="112.6">JP6</text>
<text x="82.6" y="109.8" transform="rotate(-90 82.6 109.8)">2</text>
<text x="96.9" y="113.5" transform="rotate(-90 96.9 113.5)">1</text>
<text x="98.7" y="112.6">VR4</text>
<text x="221" y="109.4">1</text>
<text x="223.1" y="112.6">10K</text>
<text x="229.7" y="109.4">2</text>
<text x="231.6" y="109.4">1</text>
<text x="237.3" y="113.3" transform="rotate(-90 237.3 113.3)">2</text>
<text x="239" y="109">Q7</text>
<text x="239" y="110.6">MMBT3904</text>
<text x="52.4" y="118.7" transform="rotate(-90 52.4 118.7)">2</text>
<text x="54.2" y="116.1">INIT</text>
<text x="54.2" y="114.2">JUMPER</text>
<text x="84.4" y="119.7">RECORD LVL</text>
<text x="98.7" y="114.4">10K</text>
<text x="99.9" y="118.3">2</text>
<text x="103.6" y="118.3">1</text>
<text x="106.7" y="116.3">R25</text>
<text x="112.4" y="118.3">2</text>
<text x="116.1" y="118.3">1</text>
<text x="119.7" y="117.8" transform="rotate(-90 119.7 117.8)">+</text>
<text x="120" y="116.1">C12</text>
<text x="123" y="118.3">2</text>
<text x="129.2" y="118.8">REC_AUDIO</text>
<text x="235.2" y="119.3">VLED</text>
<text x="96.9" y="125.8" transform="rotate(-90 96.9 125.8)">3</text>
<text x="106.7" y="121.6">22K</text>
<text x="114.6" y="120.6" transform="rotate(-90 114.6 120.6)">1</text>
<text x="116.4" y="125">R24</text>
<text x="120" y="121.5">2.2uF</text>
<text x="150.2" y="124.1" transform="rotate(-90 150.2 124.1)">2</text>
<text x="153.8" y="123.3">TX LVL</text>
<text x="237.3" y="124.1" transform="rotate(-90 237.3 124.1)">1</text>
<text x="114.6" y="129.3" transform="rotate(-90 114.6 129.3)">2</text>
<text x="116.4" y="126.8">1K</text>
<text x="144.5" y="127.1">1</text>
<text x="147.6" y="130.2">VR1</text>
<text x="147.6" y="132">500K</text>
<text x="156.8" y="127.1">3</text>
<text x="162.6" y="129.5" transform="rotate(-90 162.6 129.5)">1</text>
<text x="239.1" y="126.8">R42</text>
<text x="239.1" y="128.6">470</text>
<text x="84.4" y="137.5">PROC RX LVL</text>
<text x="96.9" y="133" transform="rotate(-90 96.9 133)">1</text>
<text x="98.7" y="132.1">VR2</text>
<text x="98.7" y="133.9">10K</text>
<text x="99.9" y="137.8">2</text>
<text x="103.6" y="137.8">1</text>
<text x="106.7" y="135.9">R3</text>
<text x="112.4" y="137.8">2</text>
<text x="116.1" y="137.8">1</text>
<text x="119.1" y="135.9">R2</text>
<text x="124.8" y="137.8">2</text>
<text x="126.7" y="137.8">2</text>
<text x="129.8" y="135.9">C3</text>
<text x="133.7" y="137.8">1</text>
<text x="146.3" y="137.8">6</text>
<text x="164.4" y="132.3">R1</text>
<text x="164.4" y="133.9">10K</text>
<text x="168.9" y="137.6">C2</text>
<text x="237.3" y="134.8" transform="rotate(-90 237.3 134.8)">2</text>
<text x="237.3" y="132.9" transform="rotate(-90 237.3 132.9)">2</text>
<text x="240.9" y="137.5">D6</text>
<text x="106.7" y="141.2">22K</text>
<text x="119.1" y="141.2">33K</text>
<text x="129.8" y="141.2">2.2uF</text>
<text x="130.7" y="138.4" transform="rotate(90 130.7 138.4)">+</text>
<text x="134.9" y="141.8">VREF</text>
<text x="146.3" y="141.4">5</text>
<text x="149" y="138.6">-</text>
<text x="149" y="142.1">+</text>
<text x="153.8" y="142.8">U1B</text>
<text x="156.8" y="139.6">7</text>
<text x="162.6" y="138.2" transform="rotate(-90 162.6 138.2)">2</text>
<text x="165.9" y="139.6">1</text>
<text x="168.9" y="143">2.2uF</text>
<text x="169.7" y="139.1" transform="rotate(-90 169.7 139.1)">+</text>
<text x="172.8" y="139.6">2</text>
<text x="179" y="140.1">TX_AUDIO</text>
<text x="230.2" y="139.3">PTT</text>
<text x="230.2" y="141.1">LED</text>
<text x="240.9" y="139.3">LED RED</text>
<text x="88.9" y="148.3">C13</text>
<text x="89.7" y="149.8" transform="rotate(-90 89.7 149.8)">+</text>
<text x="96.9" y="145.3" transform="rotate(-90 96.9 145.3)">3</text>
<text x="153.8" y="144.4">TL062CD</text>
<text x="237.3" y="149" transform="rotate(-90 237.3 149)">3</text>
<text x="237.3" y="145.3" transform="rotate(-90 237.3 145.3)">1</text>
<text x="243.2" y="147.3">PTT</text>
<text x="71.3" y="150.8">ISD_AUDIO</text>
<text x="85.9" y="150.3">1</text>
<text x="88.9" y="153.6">2.2uF</text>
<text x="92.8" y="150.3">2</text>
<text x="96.9" y="152.6" transform="rotate(-90 96.9 152.6)">1</text>
<text x="98.7" y="151.7">VR5</text>
<text x="98.7" y="153.5">10K</text>
<text x="106.7" y="155.4">R26</text>
<text x="209.6" y="154.4">PTT_EN</text>
<text x="221" y="153.8">1</text>
<text x="224" y="151.9">R18</text>
<text x="229.7" y="153.8">2</text>
<text x="231.6" y="153.8">1</text>
<text x="237.3" y="156" transform="rotate(-90 237.3 156)">2</text>
<text x="239.1" y="151.7">Q8</text>
<text x="239.1" y="153.5">IRFR110</text>
<text x="30.6" y="156.7">+12VF</text>
<text x="32.9" y="161.5" transform="rotate(-90 32.9 161.5)">1</text>
<text x="84.4" y="157">SPEECH LVL</text>
<text x="99.9" y="157.4">2</text>
<text x="103.6" y="157.4">1</text>
<text x="106.7" y="160.8">22K</text>
<text x="112.4" y="157.4">2</text>
<text x="224" y="157.2">100</text>
<text x="34.6" y="164.3">R23</text>
<text x="34.6" y="165.9">10K</text>
<text x="71.1" y="167.9">R27</text>
<text x="96.9" y="164.9" transform="rotate(-90 96.9 164.9)">3</text>
<text x="32.9" y="170.2" transform="rotate(-90 32.9 170.2)">2</text>
<text x="37.3" y="172">VREF</text>
<text x="54.7" y="170.2">CT_AUDIO</text>
<text x="68.1" y="169.8">1</text>
<text x="71.1" y="173.2">100K</text>
<text x="76.8" y="169.8">2</text>
<text x="79.1" y="173.9" transform="rotate(-90 79.1 173.9)">1</text>
<text x="96.9" y="172.1" transform="rotate(-90 96.9 172.1)">1</text>
<text x="98.7" y="171.3">VR6</text>
<text x="98.7" y="173">10K</text>
<text x="173.3" y="173">THIS DRAWING CONTAINS</text>
<text x="208.9" y="173">415 Fourth Range Road</text>
<text x="22.2" y="175.7" transform="rotate(-90 22.2 175.7)">1</text>
<text x="22.7" y="178.6">+</text>
<text x="25.6" y="178.4">C9</text>
<text x="25.6" y="180">2.2uF</text>
<text x="32.9" y="175.7" transform="rotate(-90 32.9 175.7)">1</text>
<text x="34.6" y="178.5">R22</text>
<text x="79.1" y="179.1" transform="rotate(-90 79.1 179.1)">2</text>
<text x="80.9" y="176.6">C14</text>
<text x="80.9" y="178.4">0.1uF</text>
<text x="86.2" y="176.6">COURTESY</text>
<text x="86.2" y="178.4">TONE LVL</text>
<text x="99.9" y="176.9">2</text>
<text x="103.6" y="176.9">1</text>
<text x="106.7" y="175">R28</text>
<text x="112.4" y="176.9">2</text>
<text x="173.3" y="174.8">PROPRIETARY INFORMATION WHICH</text>
<text x="173.3" y="176.6">IS THE CONFIDENTIAL PROPERTY</text>
<text x="173.3" y="178.4">OF NHRC LLC. IT SHALL NOT BE</text>
<text x="208.9" y="174.8">Pembroke, NH 03275</text>
<text x="208.9" y="176.6">603-485-2248</text>
<text x="208.9" y="178.4">http://www.nhrc.net</text>
<text x="22.2" y="182.7" transform="rotate(-90 22.2 182.7)">2</text>
<text x="32.9" y="184.4" transform="rotate(-90 32.9 184.4)">2</text>
<text x="34.6" y="180.1">10K</text>
<text x="96.9" y="184.4" transform="rotate(-90 96.9 184.4)">3</text>
<text x="106.7" y="180.3">22K</text>
<text x="173.3" y="180.1">COPIED, REPRODUCED, DISCLOSED,</text>
<text x="173.3" y="181.9">PUBLISHED OR USED IN PART OR</text>
<text x="173.3" y="183.7">WHOLE WITHOUT THE EXPRESSED</text>
<text x="173.3" y="185.5">WRITTEN PERMISSION OF NHRC LLC.</text>
<text x="207.1" y="180.1">Title</text>
<text x="207.1" y="185.5">Size</text>
<text x="214.2" y="185.5">Document Number</text>
<text x="265.8" y="185.5">Rev</text>
<text x="173.3" y="187.3">SPECIFICATIONS SUBJECT TO CHANGE</text>
<text x="173.3" y="189">WITHOUT NOTICE OR OBLIGATION.</text>
<text x="207.1" y="190.8">Date:</text>
<text x="208.9" y="187.3">B</text>
<text x="214.2" y="187.3">NHRC-3.1 (Audio)</text>
<text x="214.2" y="190.8">Sunday, January 16, 2011</text>
<text x="242.7" y="190.8">Sheet</text>
<text x="251.6" y="190.8">2</text>
<text x="256.9" y="190.8">of</text>
<text x="262.2" y="190.8">2</text>
<text x="267.6" y="187.3">A</text>
</g>
<g font-size="1.3">
<text x="31.1" y="21.8">5</text>
<text x="84.4" y="21.8">4</text>
<text x="137.8" y="21.8">3</text>
<text x="191.1" y="21.8">2</text>
<text x="244.5" y="21.8">1</text>
<text x="3.1" y="44.5">D</text>
<text x="271.6" y="44.5">D</text>
<text x="3.1" y="86.7">C</text>
<text x="271.6" y="86.7">C</text>
<text x="3.1" y="129">B</text>
<text x="271.6" y="129">B</text>
<text x="3.1" y="171.2">A</text>
<text x="271.6" y="171.2">A</text>
<text x="31.1" y="192.5">5</text>
<text x="84.4" y="192.5">4</text>
<text x="137.8" y="192.5">3</text>
<text x="191.1" y="192.5">2</text>
<text x="244.5" y="192.5">1</text>
</g>
</svg>
